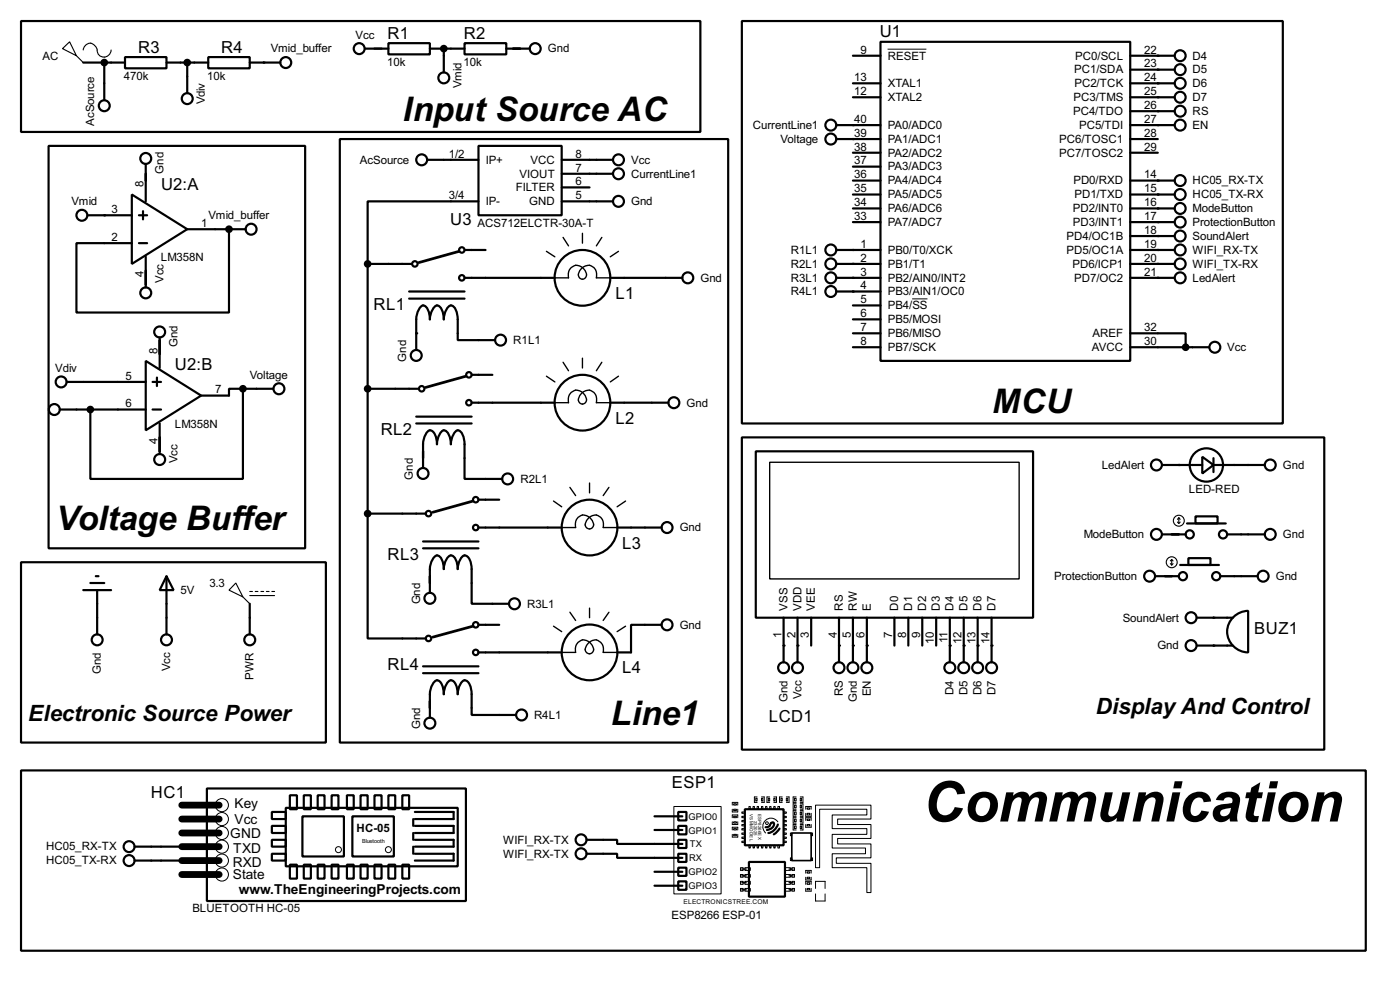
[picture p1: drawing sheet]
<svg xmlns="http://www.w3.org/2000/svg" width="256mm" height="180mm" viewBox="0 0 256 180" stroke-linecap="round" stroke-linejoin="round" font-family="sans-serif">
<g fill="none" stroke="#000" stroke-width=".4">
<path d="M3.9 3.9h124.4v20.3h-124.4zM15.3 11.5h7.6M19.1 11.5v6.8M22.9 10.5h7.6v2h-7.6zM30.5 11.5h7.7M34.3 11.5v5.6M38.2 10.5h7.6v2h-7.6zM45.8 11.5h5.6M66.9 8.9h4.3M71.2 7.9h7.6v2.1h-7.6zM78.8 8.9h6.3M81.3 8.9v4.4"/>
<path d="M85.1 7.9h7.7v2.1h-7.7zM92.8 8.9h4.3M135.9 3.9h99.1v73.6h-99.1zM156.3 10.2h5M156.3 15.3h5M156.3 17.8h5M161.3 7.7h45.8v58.4h-45.8zM207.1 12.8h8.1M207.1 10.2h8.1M207.1 15.3h8.1M207.1 17.8h8.1M8.9 26.7h47v73.7h-47z"/>
<path d="M16.1 39.4h8.1M24.2 35.6l10.1 6.4-10.1 6.3zM25.5 39.4h1.5M26.2 38.7v1.5M26.7 30v6.9M62.3 25.5h71.1v110.4h-71.1zM78.3 29.3h9.4M87.7 26.7h15.2v12.7h-15.2zM87.7 36.9h-20.3v11.4M102.9 31.8h9.4M102.9 29.3h9.4M102.9 36.9h9.4"/>
<path d="M102.9 34.3h5.1M153.2 22.9h8.1M153.2 25.5h8.1M156.3 33.1h5M156.3 35.6h5M156.3 38.2h5M156.3 28h5M156.3 30.5h5M207.1 22.9h8.1M207.1 20.4h8.1M207.1 33.1h8.1M207.1 35.6h8.1"/>
<path d="M207.1 38.2h8.1M207.1 25.5h5M207.1 28h5M25.5 44.5h1.5M26.7 47v5.6M34.3 42h10.7M42 42v15.2h-28v-12.7h10.2M67.4 48.3v45.7M67.4 48.3h8.1M75 54.7h10.1M75 53.4h10.1M85.1 50.9h16.6"/>
<path d="M85.1 45.8h3.9M111.8 50.9h13.2M153.2 50.9h8.1M153.2 48.3h8.1M153.2 45.8h8.1M153.2 53.4h8.1M156.3 40.7h5M156.3 55.9h5M156.3 58.5h5M207.1 50.9h8.1M207.1 48.3h8.1M207.1 43.2h8.1"/>
<path d="M207.1 45.8h8.1M207.1 40.7h8.1M11 75h15.7M12.2 69.9h14.5M26.7 66.1l10.2 6.3-10.2 6.4zM28 69.9h1.5M28 75h1.5M28.8 69.1v1.6M29.3 61.8v5.6M29.3 77.5v5.6M44.5 71.2h-2.5v1.2h-5.1M44.5 71.2v16.5h-27.9v-12.7"/>
<path d="M44.5 71.2h5.6M67.4 71.2h9.4M76.3 77.5h10.1M76.3 76.3h10.1M86.4 73.7h15.3M86.4 68.6h3.8M90.7 62.3h-6.8a19.6 19.6 0 0 0-.2-5.1 1.5 1.5 0 0 0-1.1-1.3 2.67 2.67 0 0 0-1.3 2.6 3.3 3.3 0 0 0-.9-2.5 .89 .89 0 0 0-1.2 .7l-.4 1.1v.7a3.3 3.3 0 0 0-.9-2.5l-.4-.1a2.75 2.75 0 0 0-1.2 2.6v5.6M111.8 73.7h10.7M156.3 63.6h5M156.3 61h5M207.1 61h10.1v2.6M207.1 63.6h14.4"/>
<path d="M67.4 94v22.9h10.6M67.4 94h10.6M77.5 85.7v-4.4a2.75 2.75 0 0 1 1.3-2.5 1.5 1.5 0 0 1 1.1 1.3l.2 1.2a2.75 2.75 0 0 1 1.2-2.5 2.37 2.37 0 0 1 1.3 2.5 2.75 2.75 0 0 1 1.3-2.5 1.5 1.5 0 0 1 1 1.3l.2 1.2v6.4h6.9M77.5 99.1h10.2M87.7 96.6h15.2M87.7 91.5h3.8M113.1 96.6h8.1M135.9 80.1h106.7v57.1h-106.7zM138.5 82.6h50.8v30.5h-50.8zM212.9 97.8h4.3M212.9 85.1h7.4M217.5 95.8h7.1"/>
<path d="M219 94.5h4.1v1.3h-4.1zM220.3 83.6l2 1.5-2 1.6zM222.3 85.1h9.4M222.3 83.9v2.5M224.8 97.8h6.9M3.9 102.9h55.8v33h-55.8zM15.3 108h5.1M16.6 106.7h2.5M17.6 105.5h.5M17.8 108v8.1M30.5 105.5l1.3 2.5h-2.5zM30.5 105.5v10.6"/>
<path d="M45.8 110.5v5.6M77.5 100.4h10.2M78.8 108.5v-4.3a2.66 2.66 0 0 1 1.3-2.5 2.27 2.27 0 0 1 1.2 2.5 2.58 2.58 0 0 1 1.3-2.5 2.27 2.27 0 0 1 1.3 2.5 2.65 2.65 0 0 1 1.2-2.5 2.24 2.24 0 0 1 1.3 2.5v6.3h6.9M87.7 119.4h15.2M87.7 114.4h3.8M121.2 114.4h-5.6v5h-2.5M143.6 113.1v8.1M146.1 113.1v8.1M148.6 113.1v5.1M153.7 113.1v8.1M156.3 113.1v8.1M158.8 113.1v8.1"/>
<path d="M163.9 113.1v5.1M166.4 113.1v5.1M169 113.1v5.1M171.5 113.1v5.1M174 113.1v8.1M176.6 113.1v8.1M179.1 113.1v8.1M181.7 113.1v8.1M211.6 105.5h4.4M216.2 103.4h7.1M217.7 102.2h4.1v1.2h-4.1zM219.3 113.1h6.6"/>
<path d="M219.3 118.2h6.6M223.6 105.5h6.8M226 112.9a3.9 3.9 0 0 1 2.7-1.1v7.6a3.8 3.8 0 0 1-3.6-2.3 3.8 3.8 0 0 1 .9-4.2zM77.5 123.2h10.2M77.5 122h10.2M94.5 130.9h-8.1a19.8 19.8 0 0 0-.2-5.1 1.24 1.24 0 0 0-1.4-1.2 3.2 3.2 0 0 0-.9 2.5 3.2 3.2 0 0 0-.9-2.5 .9 .9 0 0 0-1.3 .7l-.3 1.1-.1 .7a3.2 3.2 0 0 0-.9-2.5 .89 .89 0 0 0-1.2 .7l-.4 1.1v.7v4.3M3.9 141h246.3v33h-246.3zM24.7 155h9.9M24.7 157.5h9.9M37.9 144.3h47.5v20.6h-47.5zM49.8 148.6h2.6v1.3h-2.6zM49.8 151.2h2.6v1.3h-2.6z"/>
<path d="M49.8 153.7h2.6v1.3h-2.6zM49.8 156.3h2.6v1.2h-2.6zM52.4 147.9h31.5v10.7h-31.5zM53.1 158.3h1.3v2.5h-1.3zM53.1 145.6h1.3v2.5h-1.3zM55.4 149.4h7.6v7.4h-7.6zM55.7 158.3h1.3v2.5h-1.3zM55.7 145.6h1.3v2.5h-1.3zM58.2 158.3h1.3v2.5h-1.3zM58.2 145.6h1.3v2.5h-1.3zM60.8 145.6h1.2v2.5h-1.2zM60.8 158.3h1.2v2.5h-1.2z"/>
<path d="M63.6 145.6h1.2v2.5h-1.2zM63.6 158.3h1.2v2.5h-1.2zM64.6 149.4h7.6v7.4h-7.6zM66.1 145.6h1.3v2.5h-1.3zM66.1 158.3h1.3v2.5h-1.3zM68.6 145.6h1.3v2.5h-1.3zM68.6 158.3h1.3v2.5h-1.3zM71.2 145.6h1.2v2.5h-1.2zM71.2 158.3h1.2v2.5h-1.2zM73.7 145.6h1.3v2.5h-1.3zM73.7 158.3h1.3v2.5h-1.3zM75.7 149.9v1.3"/>
<path d="M75.7 152.5v1.2M75.7 155v1.3M76 153.7h7.1v1.3h-7.1M76 156.3h7.1v1.2h-7.1M76 148.6h7.1v1.3h-7.1M76 151.2h7.1v1.3h-7.1M107.5 153.7h5.6v.8h11.9M107.5 156.3h5.6v.7h11.9M119.9 149.4h5.1M119.9 151.9h5.1M119.9 159.6h5.1M124.3 153.7h1.5v1.5h-1.5z"/>
<path d="M124.3 156.3h1.5v1.5h-1.5zM124.3 151.2h1.5v1.5h-1.5zM124.3 148.6h1.5v1.6h-1.5zM124.3 158.8h1.5v1.5h-1.5zM136.5 148.1h7.1v6.6h-7.1zM137.2 157.8h6.6v6.3h-6.6zM140.3 151.4l.4-.1 .3-.1 .3-.5 .2-.2 .2 .1a.88 .88 0 0 1-.6 1.1l-.6 .2M142.5 150.9a2.34 2.34 0 0 1-1.7 1.6M142.8 151.7l-.5 .6-.5 .4M119.9 162.1h5.1M124.3 161.3h1.5v1.6h-1.5z"/>
<circle cx="19.1" cy="19.4" r="1"/>
<circle cx="34.3" cy="18.1" r="1"/>
<circle cx="52.3" cy="11.5" r="1"/>
<circle cx="65.8" cy="8.9" r="1"/>
<circle cx="81.3" cy="14.3" r="1"/>
<circle cx="98" cy="8.9" r="1"/>
<circle cx="216.2" cy="10.2" r="1"/>
<circle cx="216.2" cy="12.8" r="1"/>
<circle cx="216.2" cy="17.8" r="1"/>
<circle cx="216.2" cy="15.3" r="1"/>
<circle cx="15" cy="39.4" r="1"/>
<circle cx="26.7" cy="29" r="1"/>
<circle cx="77.2" cy="29.3" r="1"/>
<circle cx="113.3" cy="29.3" r="1"/>
<circle cx="113.3" cy="36.9" r="1"/>
<circle cx="113.3" cy="31.8" r="1"/>
<circle cx="152.2" cy="25.5" r="1"/>
<circle cx="152.2" cy="22.9" r="1"/>
<circle cx="216.2" cy="38.2" r="1"/>
<circle cx="216.2" cy="33.1" r="1"/>
<circle cx="216.2" cy="35.6" r="1"/>
<circle cx="216.2" cy="22.9" r="1"/>
<circle cx="216.2" cy="20.4" r="1"/>
<circle cx="26.7" cy="53.6" r="1"/>
<circle cx="46" cy="42" r="1"/>
<circle cx="76" cy="48.3" r=".5"/>
<circle cx="84.6" cy="50.9" r=".5"/>
<circle cx="84.6" cy="45.8" r=".5"/>
<circle cx="106.7" cy="50.9" r="5.1"/>
<circle cx="126" cy="50.9" r="1"/>
<circle cx="152.2" cy="45.8" r="1"/>
<circle cx="152.2" cy="48.3" r="1"/>
<circle cx="152.2" cy="50.9" r="1"/>
<circle cx="152.2" cy="53.4" r="1"/>
<circle cx="216.2" cy="48.3" r="1"/>
<circle cx="216.2" cy="45.8" r="1"/>
<circle cx="216.2" cy="43.2" r="1"/>
<circle cx="216.2" cy="40.7" r="1"/>
<circle cx="216.2" cy="50.9" r="1"/>
<circle cx="9.9" cy="75" r="1"/>
<circle cx="11.2" cy="69.9" r="1"/>
<circle cx="29.2" cy="60.8" r="1"/>
<circle cx="51.1" cy="71.2" r="1"/>
<circle cx="76.2" cy="65.1" r="1"/>
<circle cx="77.2" cy="71.2" r=".5"/>
<circle cx="85.9" cy="73.7" r=".5"/>
<circle cx="85.9" cy="68.6" r=".5"/>
<circle cx="91.7" cy="62.3" r="1"/>
<circle cx="106.7" cy="73.7" r="5.1"/>
<circle cx="123.4" cy="73.7" r="1"/>
<circle cx="222.5" cy="63.6" r="1"/>
<circle cx="29.2" cy="84.1" r="1"/>
<circle cx="77.5" cy="86.7" r="1"/>
<circle cx="78.5" cy="94" r=".5"/>
<circle cx="87.1" cy="96.6" r=".5"/>
<circle cx="87.1" cy="91.5" r=".5"/>
<circle cx="93" cy="87.7" r="1"/>
<circle cx="108" cy="96.6" r="5.1"/>
<circle cx="122.2" cy="96.6" r="1"/>
<circle cx="211.8" cy="97.8" r="1"/>
<circle cx="211.8" cy="85.1" r="1"/>
<circle cx="217.9" cy="97.8" r=".75"/>
<circle cx="221" cy="85.1" r="3.1"/>
<circle cx="224" cy="97.8" r=".75"/>
<circle cx="232.7" cy="97.8" r="1"/>
<circle cx="232.7" cy="85.1" r="1"/>
<circle cx="17.8" cy="117.1" r="1"/>
<circle cx="30.5" cy="117.1" r="1"/>
<circle cx="45.7" cy="117.1" r="1"/>
<circle cx="78.5" cy="116.9" r=".5"/>
<circle cx="78.7" cy="109.5" r="1"/>
<circle cx="87.1" cy="114.4" r=".5"/>
<circle cx="87.1" cy="119.4" r=".5"/>
<circle cx="94.2" cy="110.5" r="1"/>
<circle cx="108" cy="119.4" r="5.1"/>
<circle cx="122.2" cy="114.4" r="1"/>
<circle cx="210.6" cy="105.5" r="1"/>
<circle cx="216.7" cy="105.5" r=".75"/>
<circle cx="218.2" cy="118.2" r="1"/>
<circle cx="218.2" cy="113.1" r="1"/>
<circle cx="222.8" cy="105.5" r=".75"/>
<circle cx="231.4" cy="105.5" r="1"/>
<circle cx="78.7" cy="132.4" r="1"/>
<circle cx="95.5" cy="130.9" r="1"/>
<circle cx="143.5" cy="122.2" r="1"/>
<circle cx="146.1" cy="122.2" r="1"/>
<circle cx="153.7" cy="122.2" r="1"/>
<circle cx="156.2" cy="122.2" r="1"/>
<circle cx="158.8" cy="122.2" r="1"/>
<circle cx="174" cy="122.2" r="1"/>
<circle cx="176.5" cy="122.2" r="1"/>
<circle cx="179.1" cy="122.2" r="1"/>
<circle cx="181.6" cy="122.2" r="1"/>
<circle cx="23.6" cy="157.5" r="1"/>
<circle cx="23.6" cy="155" r="1"/>
<circle cx="106.4" cy="153.7" r="1"/>
<circle cx="106.4" cy="156.3" r="1"/>
</g>
<g fill="#000">
<circle cx="48.3" cy="11.5" r=".2"/>
<circle cx="81.3" cy="8.9" r=".2"/>
<circle cx="212.1" cy="10.2" r=".2"/>
<circle cx="212.1" cy="12.8" r=".2"/>
<circle cx="212.1" cy="15.3" r=".2"/>
<circle cx="212.1" cy="17.8" r=".2"/>
<circle cx="19.1" cy="39.4" r=".2"/>
<circle cx="156.3" cy="25.5" r=".2"/>
<circle cx="156.3" cy="22.9" r=".2"/>
<circle cx="212.1" cy="33.1" r=".2"/>
<circle cx="212.1" cy="35.6" r=".2"/>
<circle cx="212.1" cy="38.2" r=".2"/>
<circle cx="212.1" cy="20.4" r=".2"/>
<circle cx="212.1" cy="22.9" r=".2"/>
<circle cx="42" cy="42" r=".2"/>
<circle cx="156.3" cy="45.8" r=".2"/>
<circle cx="156.3" cy="50.9" r=".2"/>
<circle cx="156.3" cy="48.3" r=".2"/>
<circle cx="156.3" cy="53.4" r=".2"/>
<circle cx="212.1" cy="43.2" r=".2"/>
<circle cx="212.1" cy="40.7" r=".2"/>
<circle cx="212.1" cy="48.3" r=".2"/>
<circle cx="212.1" cy="50.9" r=".2"/>
<circle cx="212.1" cy="45.8" r=".2"/>
<circle cx="76.3" cy="61" r=".2"/>
<circle cx="216" cy="85.1" r=".2"/>
<circle cx="143.6" cy="118.2" r=".2"/>
<circle cx="146.1" cy="118.2" r=".2"/>
<circle cx="153.7" cy="118.2" r=".2"/>
<circle cx="156.3" cy="118.2" r=".2"/>
<circle cx="158.8" cy="118.2" r=".2"/>
<circle cx="174" cy="118.2" r=".2"/>
<circle cx="176.6" cy="118.2" r=".2"/>
<circle cx="179.1" cy="118.2" r=".2"/>
<circle cx="181.7" cy="118.2" r=".2"/>
<circle cx="222.3" cy="118.2" r=".2"/>
<circle cx="222.3" cy="113.1" r=".2"/>
</g>
<g fill="none" stroke="#000" stroke-width=".2">
<path d="M11.5 8.9l1.3-1.2 1.2 2.5zM14 10.2l1.3 1.3M15.3 9.2a1.28 1.28 0 0 1 1.2-1.3 1.28 1.28 0 0 1 1.3 1.3 1.28 1.28 0 0 0 1.3 1.3 1.28 1.28 0 0 0 1.3-1.3M215.7 95.6l.3 .2M216 94.8v1M216 94.8l.2 .3M216 94.8l-.3 .3M216.2 95.6l-.2 .2M43.2 106.7l1.3 2.6-2.5-1.3zM44.5 109.3l1.3 1.2M45.8 108.3h.5M45.8 109h4.5"/>
<path d="M46.8 108.3h.5M47.8 108.3h.5M48.8 108.3h.5M49.8 108.3h.5M214.4 103.2l.3 .2M214.7 102.4v1M214.7 102.4l.2 .3M214.7 102.4l-.3 .3M214.9 103.2l-.2 .2"/>
<circle cx="215.9" cy="95.3" r="1"/>
<circle cx="214.6" cy="102.9" r="1"/>
</g>
<g fill="none" stroke="#000" stroke-width=".18">
<path d="M162.6 9h7.1M167.1 54.7h2.8M123.5 147.6h8.6v16h-8.6zM134.2 147.4v-.5h1v.5M134.2 150.4v.5h1v-.5M134.2 151.9v-.5h1v.5M134.2 148.1v.5h1v-.5M134.2 149.7v-.5h1v.5M134.2 152.7v.5h1v-.5M134.4 148.1h.5v.3h-.5zM134.4 147.1h.5v.3h-.5zM134.4 150.4h.5v.3h-.5z"/>
<path d="M134.4 149.4h.5v.3h-.5zM134.4 152.7h.5v.3h-.5zM134.4 151.7h.5v.2h-.5zM135.7 158.8h.5v.5h-.5zM135.9 151.7h.6v.2h-.6zM135.9 154h.6v.2h-.6zM135.9 152.5h.6v.2h-.6zM135.9 153.2h.6v.3h-.6zM135.9 148.6h.6v.3h-.6zM135.9 150.9h.6v.3h-.6zM135.9 149.4h.6v.3h-.6zM135.9 150.2h.6v.2h-.6z"/>
<path d="M136.5 158.8h1v.5h-1zM137.2 147.6h.3v.5h-.3zM137.2 154.7h.3v.5h-.3zM138 147.6h.2v.5h-.2zM138 154.7h.2v.5h-.2zM138.5 146.1h.2v.5h-.2zM138.7 147.6h.3v.5h-.3zM138.7 154.7h.3v.5h-.3zM138.7 145.9h-.5v1h.5M139.5 147.6h.3v.5h-.3zM139.5 154.7h.3v.5h-.3zM139.5 146.1h.3v.5h-.3z"/>
<path d="M139.5 145.9h.5v1h-.5M140.3 147.6h.2v.5h-.2zM140.3 154.7h.2v.5h-.2zM140.8 146.1h.2v.5h-.2zM141 147.6h.3v.5h-.3zM141 154.7h.3v.5h-.3zM141 145.9h-.5v1h.5M141.8 147.6h.2v.5h-.2zM141.8 154.7h.2v.5h-.2zM141.8 146.1h.2v.5h-.2zM141.8 145.9h.5v1h-.5M142.5 147.6h.3v.5h-.3z"/>
<path d="M142.5 154.7h.3v.5h-.3zM142.5 150.4a1.54 1.54 0 0 0-2.3-.3 1.54 1.54 0 0 0 .1 2.4M143.1 146.1h.2v.5h-.2zM143.3 145.9h-.5v1h.5M143.6 151.7h.5v.2h-.5zM143.6 154h.5v.2h-.5zM143.6 152.5h.5v.2h-.5zM143.6 153.2h.5v.3h-.5zM143.6 148.6h.5v.3h-.5zM143.6 150.9h.5v.3h-.5zM143.6 149.4h.5v.3h-.5zM143.6 150.2h.5v.2h-.5z"/>
<path d="M143.8 158.8h1v.5h-1zM144.1 146.1h.2v.5h-.2zM144.1 145.9h.5v1h-.5M144.8 152.5h.3v.5h-.3zM144.8 157h.3v.5h-.3zM145.1 158.8h.5v.5h-.5zM145.6 146.1h.3v.5h-.3zM145.6 147.4h.3v.5h-.3zM145.6 148.6h.3v.6h-.3zM145.6 149.9h.3v.5h-.3zM145.6 151.2h.3v.5h-.3zM145.9 145.9h-.6v1h.6"/>
<path d="M145.9 147.1h-.6v1h.6M145.9 148.4h-.6v1h.6M145.9 149.7h-.6v1h.6M145.9 150.9h-.6v1h.6M146.6 146.1h.3v.5h-.3zM146.6 147.4h.3v.5h-.3zM146.6 148.6h.3v.6h-.3zM146.6 149.9h.3v.5h-.3zM146.6 151.2h.3v.5h-.3zM146.6 145.9h.5v1h-.5M146.6 147.1h.5v1h-.5M146.6 148.4h.5v1h-.5"/>
<path d="M146.6 149.7h.5v1h-.5M146.6 150.9h.5v1h-.5M147.6 148.1v-.5h1v.5M147.6 148.9v.5h1v-.5M147.6 150.2v-.5h1v.5M147.6 150.9v.5h1v-.5M147.6 159.8v-.5h1v.5M147.9 159.6h.5v.2h-.5zM147.9 148.9h.5v.3h-.5zM147.9 147.9h.5v.2h-.5zM147.9 150.9h.5v.3h-.5zM147.9 149.9h.5v.3h-.5z"/>
<path d="M148.6 152.5h.3v.5h-.3zM148.6 157h.3v.5h-.3zM149.4 147.4h10.2v2.5h-6.1v1h6.1v2.6h-6.1v1h6.1v2.5h-6.4v1h6.4v5.4h-.8v-4.6h-6.3v-2.5h6.1v-1.1h-6.1v-2.5h6.3v-1h-6.3v-2.5h6.3v-1.1h-8.6v10.7h-.8zM135.7 160.1h.5v.5h-.5zM135.7 161.3h.5v.6h-.5zM135.7 162.6h.5v.5h-.5zM136.5 160.1h1v.5h-1zM136.5 161.3h1v.6h-1zM136.5 162.6h1v.5h-1zM143.8 160.1h1v.5h-1zM143.8 161.3h1v.6h-1zM143.8 162.6h1v.5h-1z"/>
<path d="M145.1 160.1h.5v.5h-.5zM145.1 161.3h.5v.6h-.5zM145.1 162.6h.5v.5h-.5zM147.6 161.9v-.6h1v.6M147.6 160.6v.5h1v-.5M147.6 162.6v.5h1v-.5M147.9 160.6h.5v.2h-.5zM147.9 162.6h.5v.3h-.5zM147.9 161.6h.5v.3h-.5zM149.4 163.6v1.3h1.8v-1.3M149.4 162.6v-1.3h1.8v1.3"/>
<circle cx="40.6" cy="152.5" r="1.2"/>
<circle cx="40.6" cy="147.4" r="1.2"/>
<circle cx="40.6" cy="157.5" r="1.2"/>
<circle cx="40.6" cy="149.9" r="1.2"/>
<circle cx="40.6" cy="155" r="1.2"/>
<circle cx="62" cy="155.5" r=".55"/>
<circle cx="71.1" cy="155.5" r=".55"/>
<circle cx="140.5" cy="150.7" r=".25"/>
<circle cx="40.6" cy="160.1" r="1.2"/>
</g>
<path d="M33.3 147.4h6.9M33.3 149.9h6.9M33.3 152.5h6.9M33.3 155h6.9M33.3 157.5h6.9M33.3 160.1h6.9" fill="none" stroke="#000" stroke-width="1.3"/>
<g fill="none" stroke="#000" stroke-width=".25">
<path d="M100.1 46l1.6 1M101.7 50.9h2.5a1.69 1.69 0 0 1 1.1-2.3 1.69 1.69 0 0 1 2.1 1.4 .77 .77 0 0 1-.7 1.1 .77 .77 0 0 1-.7-1.1 1.72 1.72 0 0 1 1.3-1.3 1.72 1.72 0 0 1 1.7 .5l.3 1v.7h2.5M103.2 43.5l1 1.5M106.7 42.7v1.8M110.3 43.5l-1 1.5M113.3 46l-1.5 1M100.1 68.9l1.6 1M101.7 73.7h2.5a1.69 1.69 0 0 1 1.1-2.2 1.69 1.69 0 0 1 2.1 1.4 .76 .76 0 0 1-.7 1.1 .76 .76 0 0 1-.7-1.1 1.72 1.72 0 0 1 1.2-1.4 1.72 1.72 0 0 1 1.8 .6l.3 .9v.7h2.5M103.2 66.3l1 1.6M106.7 65.6v1.8M110.3 66.3l-1 1.6M113.3 68.9l-1.5 1"/>
<path d="M101.4 91.7l1.5 1.1M102.9 96.6h2.6a1.66 1.66 0 0 1 .9-2.2 1.66 1.66 0 0 1 2.1 1 .83 .83 0 0 1 .1 1.1 .83 .83 0 0 1-1.2 0 .83 .83 0 0 1 0-1.1 1.66 1.66 0 0 1 2.9-.5l.2 1v.7h2.6M104.4 89.2l1.1 1.5M108 88.4v1.8M111.6 89.2l-1.1 1.5M114.6 91.7l-1.5 1.1M141 84.6h45.7v21.4h-45.7zM101.4 114.6l1.5 1M102.9 119.4h2.6a1.66 1.66 0 0 1 1.9-2.2 1.85 1.85 0 0 1 1.3 1.9 .81 .81 0 0 1-1.2 .4 .81 .81 0 0 1-.1-1.3 1.65 1.65 0 0 1 2.9-.4l.2 .9v.7h2.6M104.4 112.1l1.1 1.5M108 111.3v1.8M111.6 112.1l-1.1 1.5"/>
<path d="M114.6 114.6l-1.5 1M135.9 159.1h.8M144.6 159.1h.7M135.9 160.3h.8M135.9 161.6h.8M135.9 162.9h.8M144.6 160.3h.7M144.6 161.6h.7M144.6 162.9h.7"/>
</g>
<g fill="#000" stroke="#000" stroke-width=".4">
<circle cx="19.1" cy="11.5" r=".5"/>
<circle cx="34.3" cy="11.5" r=".5"/>
<circle cx="81.3" cy="8.9" r=".5"/>
<circle cx="41.9" cy="42" r=".5"/>
<circle cx="67.3" cy="48.3" r=".5"/>
<circle cx="16.5" cy="75" r=".5"/>
<circle cx="44.5" cy="71.2" r=".5"/>
<circle cx="67.3" cy="71.2" r=".5"/>
<circle cx="217.2" cy="63.6" r=".5"/>
<circle cx="67.3" cy="94" r=".5"/>
</g>
<path d="M84.1 46l-7.3 2.1M85.4 68.9l-7.4 2M86.7 91.7l-7.4 2.1M86.7 114.6l-7.4 2" fill="none" stroke="#000" stroke-width=".5"/>
<path d="M145.1 152.5h3.5v5h-3.5z" fill="none" stroke="#000" stroke-width=".3"/>
<text font-size="11.5" x="169.1" y="150.4">Communication</text>
<g font-size="7">
<text x="73.8" y="22.2">Input Source AC</text>
<text x="181.8" y="75.5">MCU</text>
<text x="10.3" y="97.1">Voltage Buffer</text>
<text x="111.9" y="132.7">Line1</text>
</g>
<g font-size="4.6">
<text x="200.8" y="130.8">DisplayAnd Control</text>
<text x="5.2" y="132">Electronic Source Power</text>
</g>
<g font-size="3.4">
<text x="25.3" y="9.7">R3</text>
<text x="40.5" y="9.7">R4</text>
<text x="71" y="7.1">R1</text>
<text x="85" y="7.1">R2</text>
<text x="161.2" y="6.9">U1</text>
<text x="29.5" y="34.8">U2:A</text>
<text x="82.5" y="41.2">U3</text>
<text x="68.5" y="56.7">RL1</text>
<text x="112.8" y="54.7">L1</text>
<text x="32.1" y="67.8">U2:B</text>
<text x="112.8" y="77.6">L2</text>
<text x="69.8" y="79.6">RL2</text>
<text x="114" y="100.4">L3</text>
<text x="71" y="102.4">RL3</text>
<text x="229.8" y="116.1">BUZ1</text>
<text x="71" y="122.7">RL4</text>
<text x="114" y="123.3">L4</text>
<text x="140.9" y="132.1">LCD1</text>
<text x="27.7" y="146.1">HC1</text>
<text x="123.1" y="144.3">ESP1</text>
</g>
<g font-size="2.8">
<text x="42.9" y="148">Key</text>
<text x="42.2" y="153.3">GND</text>
<text x="42.9" y="150.8">Vcc</text>
<text x="42.6" y="158.6">RXD</text>
<text x="42.6" y="160.9">State</text>
<text x="42.7" y="156.1">TXD</text>
<text x="43.8" y="163.7">www.TheEngineeringProjects.com</text>
</g>
<g font-size="2.4">
<text x="7.8" y="10.9">AC</text>
<text x="49.6" y="9.6">Vmid_buffer</text>
<text x="65.1" y="7.1">Vcc</text>
<text x="100.4" y="9.6">Gnd</text>
<text x="157.7" y="9.8">9</text>
<text x="162.6" y="10.9">RESET</text>
<text x="197" y="10.9">PC0/SCL</text>
<text x="209.6" y="9.8">22</text>
<text x="218.5" y="10.9">D4</text>
<text x="22.7" y="14.6">470k</text>
<text x="38" y="14.6">10k</text>
<text x="71" y="12">10k</text>
<text x="84.6" y="16.2" transform="rotate(-90 84.6 16.2)">Vmid</text>
<text x="84.9" y="12">10k</text>
<text x="156.5" y="17.4">12</text>
<text x="156.5" y="14.8">13</text>
<text x="162.6" y="15.9">XTAL1</text>
<text x="196.8" y="13.4">PC1/SDA</text>
<text x="196.8" y="15.9">PC2/TCK</text>
<text x="209.6" y="12.3">23</text>
<text x="209.6" y="14.8">24</text>
<text x="209.6" y="17.4">25</text>
<text x="218.5" y="13.4">D5</text>
<text x="218.5" y="15.9">D6</text>
<text x="17.2" y="23" transform="rotate(-90 17.2 23)">AcSource</text>
<text x="37.6" y="19.1" transform="rotate(-90 37.6 19.1)">Vdiv</text>
<text x="137.9" y="23.6">CurrentLine1</text>
<text x="156.5" y="22.5">40</text>
<text x="162.6" y="18.5">XTAL2</text>
<text x="162.6" y="23.6">PA0/ADC0</text>
<text x="196.6" y="21">PC4/TDO</text>
<text x="196.7" y="18.5">PC3/TMS</text>
<text x="197.7" y="23.6">PC5/TDI</text>
<text x="209.6" y="19.9">26</text>
<text x="209.6" y="22.5">27</text>
<text x="218.5" y="18.5">D7</text>
<text x="218.5" y="21">RS</text>
<text x="218.5" y="23.6">EN</text>
<text x="65.9" y="30">AcSource</text>
<text x="82.3" y="28.9">1/2</text>
<text x="89" y="30">IP+</text>
<text x="97.2" y="30">VCC</text>
<text x="105.5" y="28.9">8</text>
<text x="115.6" y="30">Vcc</text>
<text x="143" y="26.1">Voltage</text>
<text x="156.5" y="27.5">38</text>
<text x="156.5" y="25">39</text>
<text x="162.6" y="28.6">PA2/ADC2</text>
<text x="162.6" y="26.1">PA1/ADC1</text>
<text x="194" y="26.1">PC6/TOSC1</text>
<text x="194" y="28.6">PC7/TOSC2</text>
<text x="209.6" y="25">28</text>
<text x="209.6" y="27.5">29</text>
<text x="26.3" y="34.3" transform="rotate(-90 26.3 34.3)">8</text>
<text x="30" y="31.8" transform="rotate(-90 30 31.8)">Gnd</text>
<text x="94.5" y="35">FILTER</text>
<text x="95.2" y="32.5">VIOUT</text>
<text x="105.5" y="31.4">7</text>
<text x="105.5" y="33.9">6</text>
<text x="115.6" y="32.5">CurrentLine1</text>
<text x="156.5" y="35.2">35</text>
<text x="156.5" y="32.6">36</text>
<text x="156.5" y="30.1">37</text>
<text x="162.6" y="33.8">PA4/ADC4</text>
<text x="162.6" y="31.2">PA3/ADC3</text>
<text x="196.6" y="33.8">PD0/RXD</text>
<text x="209.6" y="32.6">14</text>
<text x="209.6" y="35.2">15</text>
<text x="218.5" y="33.8">HC05_RX-TX</text>
<text x="13.1" y="37.6">Vmid</text>
<text x="20.5" y="39">3</text>
<text x="36.9" y="41.6">1</text>
<text x="38.2" y="40.1">Vmid_buffer</text>
<text x="82.3" y="36.5">3/4</text>
<text x="87.5" y="41.5">ACS712ELCTR-30A-T</text>
<text x="89" y="37.6">IP-</text>
<text x="96.9" y="37.6">GND</text>
<text x="105.5" y="36.5">5</text>
<text x="115.6" y="37.6">Gnd</text>
<text x="156.5" y="40.2">33</text>
<text x="156.5" y="37.7">34</text>
<text x="162.6" y="41.3">PA7/ADC7</text>
<text x="162.6" y="38.8">PA6/ADC6</text>
<text x="162.6" y="36.3">PA5/ADC5</text>
<text x="196.5" y="38.8">PD2/INT0</text>
<text x="196.5" y="41.3">PD3/INT1</text>
<text x="196.8" y="36.3">PD1/TXD</text>
<text x="209.6" y="37.7">16</text>
<text x="209.6" y="40.2">17</text>
<text x="218.5" y="36.3">HC05_TX-RX</text>
<text x="218.5" y="38.8">ModeButton</text>
<text x="218.5" y="41.3">ProtectionButton</text>
<text x="20.5" y="44.1">2</text>
<text x="29.5" y="47.9">LM358N</text>
<text x="144.9" y="46.5">R1L1</text>
<text x="157.7" y="45.4">1</text>
<text x="157.7" y="47.9">2</text>
<text x="162.6" y="46.5">PB0/T0/XCK</text>
<text x="195.4" y="43.9">PD4/OC1B</text>
<text x="195.4" y="46.5">PD5/OC1A</text>
<text x="209.6" y="42.8">18</text>
<text x="209.6" y="45.4">19</text>
<text x="209.6" y="47.9">20</text>
<text x="218.5" y="43.9">SoundAlert</text>
<text x="218.5" y="46.5">WIFI_RX-TX</text>
<text x="26.3" y="50.7" transform="rotate(-90 26.3 50.7)">4</text>
<text x="30" y="51.8" transform="rotate(-90 30 51.8)">Vcc</text>
<text x="128.3" y="51.5">Gnd</text>
<text x="144.9" y="49">R2L1</text>
<text x="144.9" y="51.5">R3L1</text>
<text x="157.7" y="50.4">3</text>
<text x="157.7" y="52.9">4</text>
<text x="162.6" y="49">PB1/T1</text>
<text x="162.6" y="51.5">PB2/AIN0/INT2</text>
<text x="196.5" y="49">PD6/ICP1</text>
<text x="196.8" y="51.5">PD7/OC2</text>
<text x="209.6" y="50.4">21</text>
<text x="218.5" y="49">WIFI_TX-RX</text>
<text x="218.5" y="51.5">LedAlert</text>
<text x="144.9" y="54">R4L1</text>
<text x="157.7" y="55.5">5</text>
<text x="157.7" y="58.1">6</text>
<text x="162.6" y="54">PB3/AIN1/OC0</text>
<text x="162.6" y="56.6">PB4/SS</text>
<text x="162.6" y="59.2">PB5/MOSI</text>
<text x="28.8" y="64.8" transform="rotate(-90 28.8 64.8)">8</text>
<text x="32.5" y="63.5" transform="rotate(-90 32.5 63.5)">Gnd</text>
<text x="94" y="63">R1L1</text>
<text x="157.7" y="60.6">7</text>
<text x="157.7" y="63.1">8</text>
<text x="162.6" y="61.7">PB6/MISO</text>
<text x="162.6" y="64.2">PB7/SCK</text>
<text x="200" y="64.2">AVCC</text>
<text x="200.1" y="61.7">AREF</text>
<text x="209.6" y="60.6">32</text>
<text x="209.6" y="63.1">30</text>
<text x="224.8" y="64.2">Vcc</text>
<text x="10.1" y="68.1">Vdiv</text>
<text x="23" y="69.5">5</text>
<text x="39.4" y="72">7</text>
<text x="45.8" y="69.3">Voltage</text>
<text x="74.4" y="66.2" transform="rotate(-90 74.4 66.2)">Gnd</text>
<text x="23" y="74.6">6</text>
<text x="125.8" y="74.4">Gnd</text>
<text x="28.8" y="81.2" transform="rotate(-90 28.8 81.2)">4</text>
<text x="32" y="78.3">LM358N</text>
<text x="32.5" y="84.8" transform="rotate(-90 32.5 84.8)">Vcc</text>
<text x="75.7" y="87.8" transform="rotate(-90 75.7 87.8)">Gnd</text>
<text x="95.3" y="88.4">R2L1</text>
<text x="201.8" y="85.8">LedAlert</text>
<text x="235" y="85.8">Gnd</text>
<text x="217.8" y="90.3">LED-RED</text>
<text x="124.5" y="97.3">Gnd</text>
<text x="198.5" y="98.5">ModeButton</text>
<text x="235" y="98.5">Gnd</text>
<text x="38.4" y="107.4">3.3</text>
<text x="193.1" y="106.2">ProtectionButton</text>
<text x="233.7" y="106.2">Gnd</text>
<text x="33.1" y="108.7">5V</text>
<text x="77" y="110.6" transform="rotate(-90 77 110.6)">Gnd</text>
<text x="96.6" y="111.2">R3L1</text>
<text x="144.3" y="111.8" transform="rotate(-90 144.3 111.8)">VSS</text>
<text x="146.8" y="111.8" transform="rotate(-90 146.8 111.8)">VDD</text>
<text x="149.3" y="111.8" transform="rotate(-90 149.3 111.8)">VEE</text>
<text x="154.4" y="111.8" transform="rotate(-90 154.4 111.8)">RS</text>
<text x="157" y="111.8" transform="rotate(-90 157 111.8)">RW</text>
<text x="159.5" y="111.8" transform="rotate(-90 159.5 111.8)">E</text>
<text x="164.6" y="111.8" transform="rotate(-90 164.6 111.8)">D0</text>
<text x="167.1" y="111.8" transform="rotate(-90 167.1 111.8)">D1</text>
<text x="169.7" y="111.8" transform="rotate(-90 169.7 111.8)">D2</text>
<text x="172.2" y="111.8" transform="rotate(-90 172.2 111.8)">D3</text>
<text x="174.7" y="111.8" transform="rotate(-90 174.7 111.8)">D4</text>
<text x="177.3" y="111.8" transform="rotate(-90 177.3 111.8)">D5</text>
<text x="179.8" y="111.8" transform="rotate(-90 179.8 111.8)">D6</text>
<text x="182.4" y="111.8" transform="rotate(-90 182.4 111.8)">D7</text>
<text x="205.7" y="113.8">SoundAlert</text>
<text x="124.5" y="115.1">Gnd</text>
<text x="143.2" y="116.8" transform="rotate(-90 143.2 116.8)">1</text>
<text x="145.7" y="116.8" transform="rotate(-90 145.7 116.8)">2</text>
<text x="148.2" y="116.8" transform="rotate(-90 148.2 116.8)">3</text>
<text x="153.3" y="116.8" transform="rotate(-90 153.3 116.8)">4</text>
<text x="155.9" y="116.8" transform="rotate(-90 155.9 116.8)">5</text>
<text x="158.4" y="116.8" transform="rotate(-90 158.4 116.8)">6</text>
<text x="163.5" y="116.8" transform="rotate(-90 163.5 116.8)">7</text>
<text x="166" y="116.8" transform="rotate(-90 166 116.8)">8</text>
<text x="168.6" y="116.8" transform="rotate(-90 168.6 116.8)">9</text>
<text x="171.1" y="117.9" transform="rotate(-90 171.1 117.9)">10</text>
<text x="173.6" y="117.8" transform="rotate(-90 173.6 117.8)">11</text>
<text x="176.2" y="117.9" transform="rotate(-90 176.2 117.9)">12</text>
<text x="178.7" y="117.9" transform="rotate(-90 178.7 117.9)">13</text>
<text x="181.3" y="117.9" transform="rotate(-90 181.3 117.9)">14</text>
<text x="212" y="118.9">Gnd</text>
<text x="18.5" y="123.3" transform="rotate(-90 18.5 123.3)">Gnd</text>
<text x="31.2" y="122.9" transform="rotate(-90 31.2 122.9)">Vcc</text>
<text x="46.5" y="124.4" transform="rotate(-90 46.5 124.4)">PWR</text>
<text x="97.8" y="131.6">R4L1</text>
<text x="144.3" y="128.4" transform="rotate(-90 144.3 128.4)">Gnd</text>
<text x="146.8" y="128" transform="rotate(-90 146.8 128)">Vcc</text>
<text x="154.4" y="127.4" transform="rotate(-90 154.4 127.4)">RS</text>
<text x="157" y="128.4" transform="rotate(-90 157 128.4)">Gnd</text>
<text x="159.5" y="127.4" transform="rotate(-90 159.5 127.4)">EN</text>
<text x="174.7" y="127.2" transform="rotate(-90 174.7 127.2)">D4</text>
<text x="177.3" y="127.2" transform="rotate(-90 177.3 127.2)">D5</text>
<text x="179.8" y="127.2" transform="rotate(-90 179.8 127.2)">D6</text>
<text x="182.4" y="127.2" transform="rotate(-90 182.4 127.2)">D7</text>
<text x="76.9" y="133.5" transform="rotate(-90 76.9 133.5)">Gnd</text>
<text x="8.4" y="155.7">HC05_RX-TX</text>
<text x="65.3" y="152.4">HC-05</text>
<text x="92.2" y="154.4">WIFI_RX-TX</text>
<text x="8.4" y="158.2">HC05_TX-RX</text>
<text x="92.2" y="157">WIFI_RX-TX</text>
<text x="35.2" y="167">BLUETOOTH HC-05</text>
<text x="123" y="168.3">ESP8266 ESP-01</text>
</g>
<g font-size="1.9">
<text x="126.1" y="152.6">GPIO1</text>
<text x="126.1" y="150.1">GPIO0</text>
<text x="126.4" y="155.1">TX</text>
<text x="126.1" y="160.2">GPIO2</text>
<text x="126.2" y="157.7">RX</text>
<text x="126.1" y="162.8">GPIO3</text>
</g>
<text font-size="1.4" x="125.2" y="165.5">ELECTRONICSTREE.COM</text>
<text font-size="1.2" x="66.3" y="154.3">Bluetooth</text>
<g font-size=".9">
<text x="137.4" y="149" transform="rotate(90 137.4 149)">VSMMODEL</text>
<text x="138.9" y="148.9" transform="rotate(90 138.9 148.9)">ESP8266EX</text>
<text x="138.1" y="150.3" transform="rotate(90 138.1 150.3)">232025</text>
</g>
</svg>
